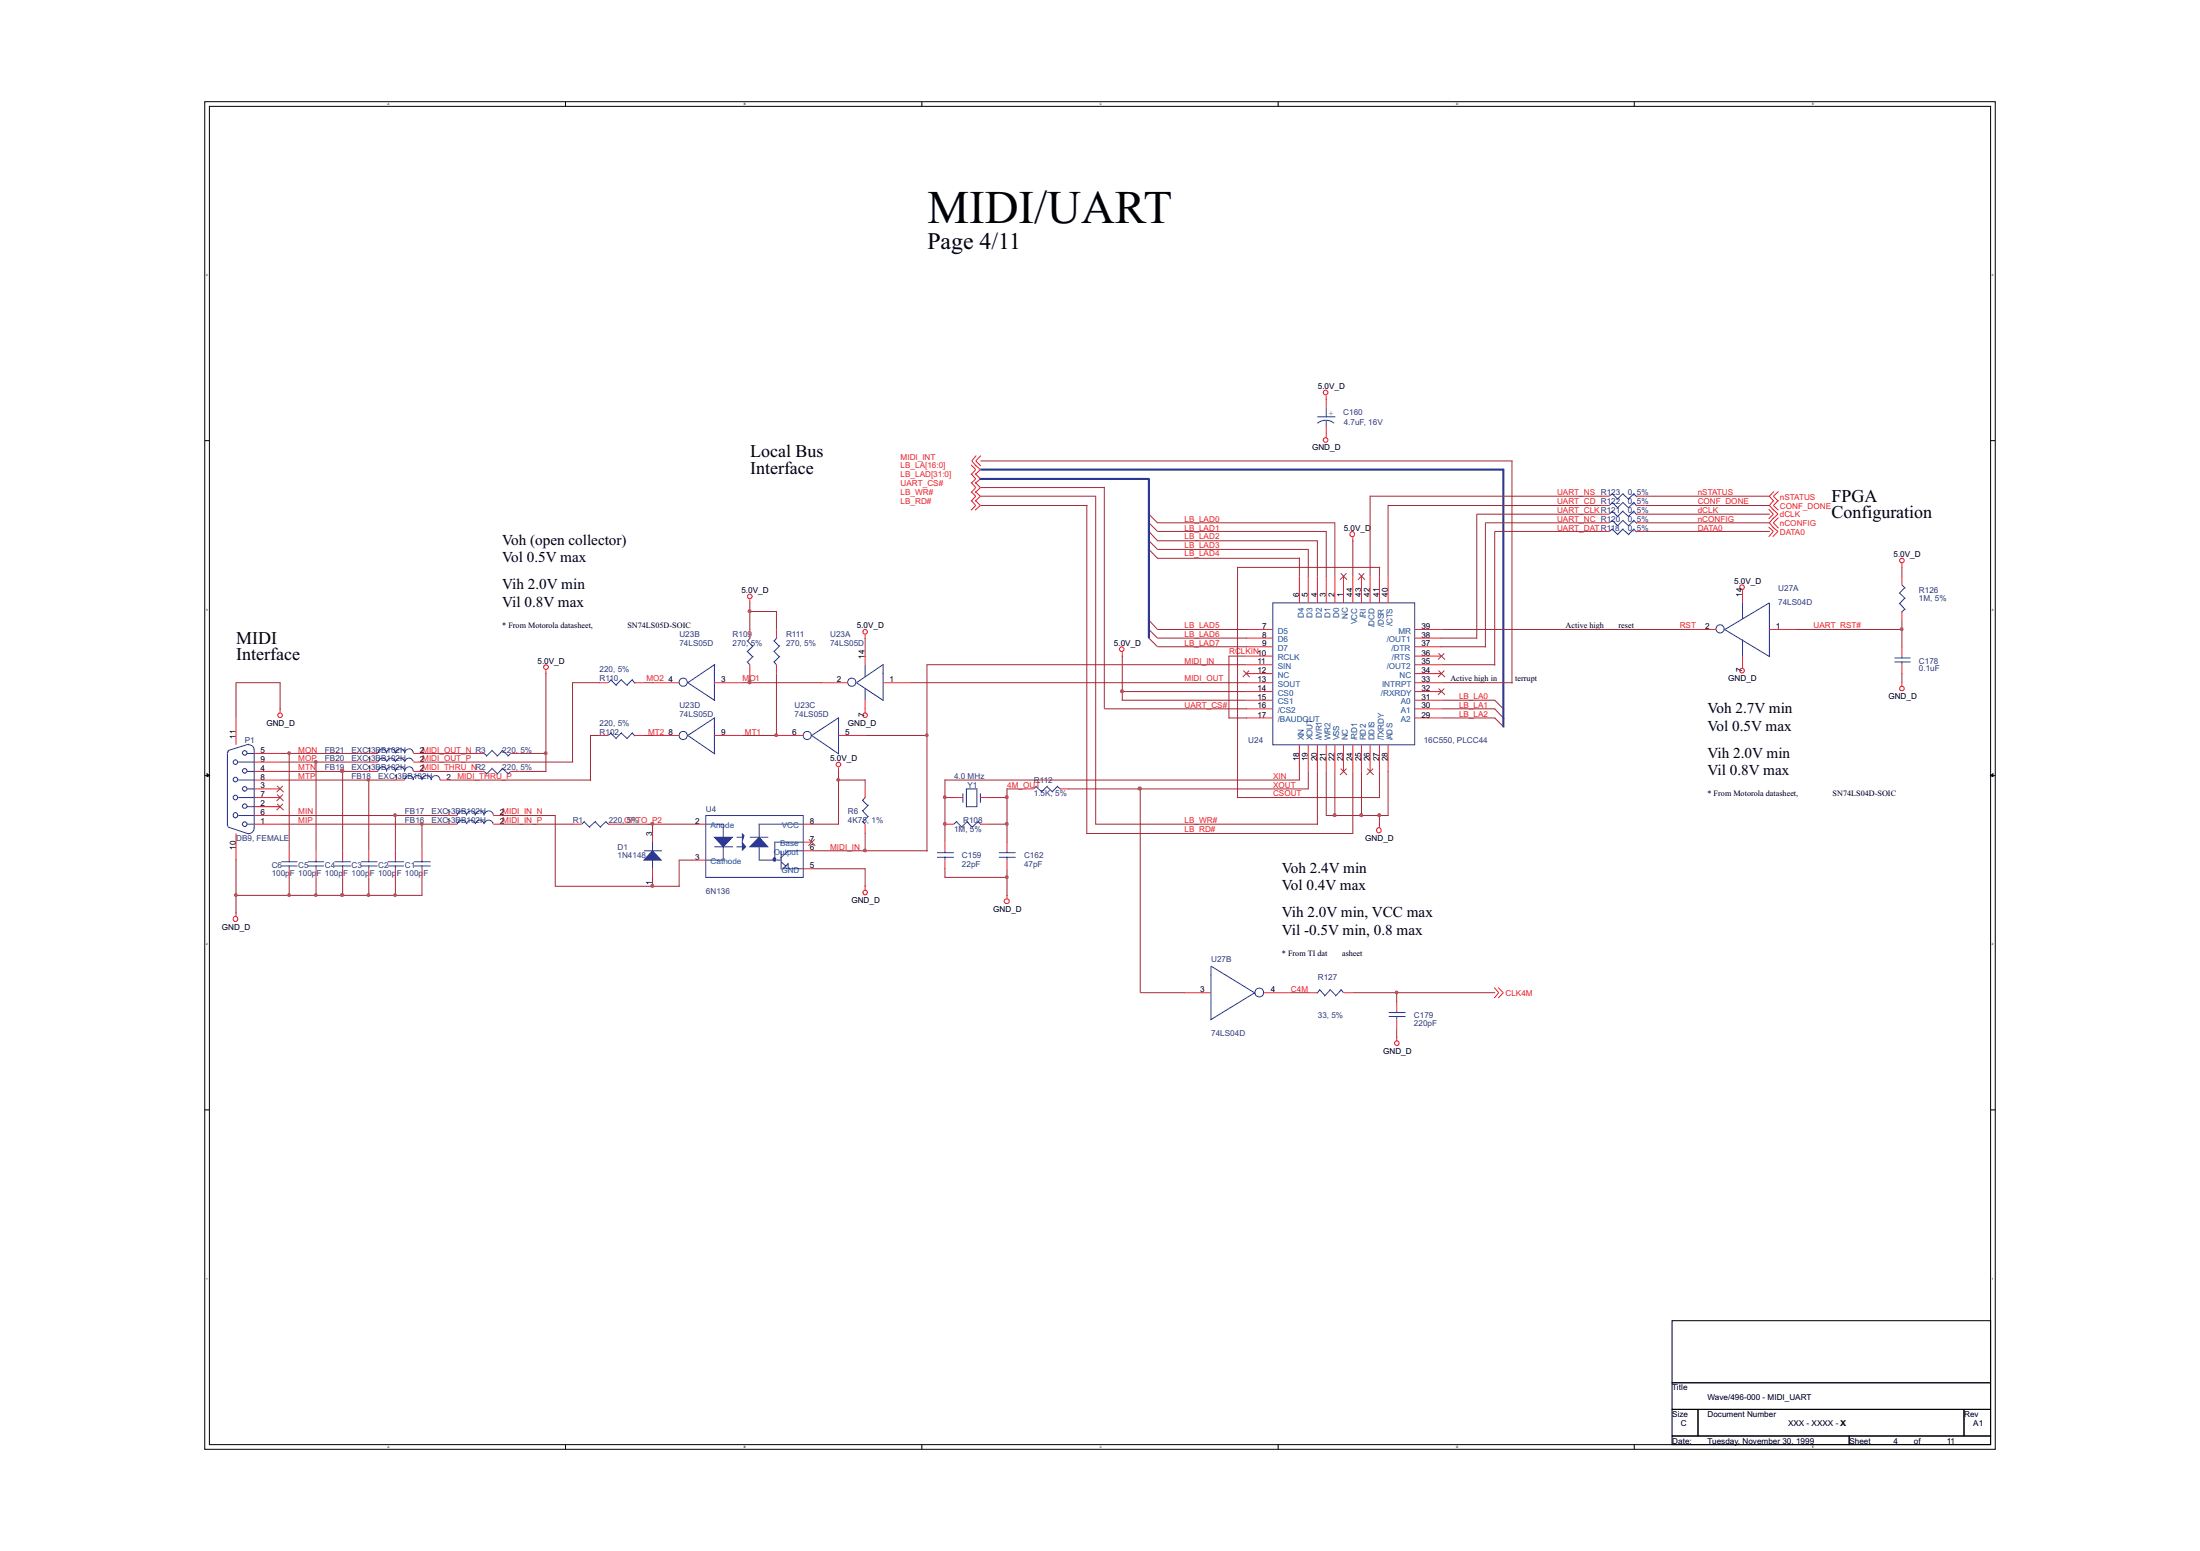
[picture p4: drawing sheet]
<svg xmlns="http://www.w3.org/2000/svg" width="210mm" height="148mm" viewBox="0 0 210 148" stroke-linecap="round" stroke-linejoin="round" font-family="sans-serif">
<g fill="none" stroke="#010202" stroke-width=".1">
<path d="M19.5 9.7h171v128.6h-171zM20 10.1h170v127.8h-170zM54 9.7v.4M88 9.7v.4M122 9.7v.4M156 9.7v.4M19.5 42h.5M190 42h.5M19.5 74h.5M190 74h.5M54 137.9v.4M88 137.9v.4"/>
<path d="M122 137.9v.4M156 137.9v.4M159.6 126h30.4v5.9h-30.4z"/>
</g>
<path d="M19.8 73.8l.2 .2-.2 .1z" fill="#010202"/>
<path d="M19.8 73.8l.2 .2-.2 .1z" fill="none" stroke="#010202" stroke-width=".1"/>
<path d="M190 74l.2-.2v.3z" fill="#010202"/>
<path d="M190 74l.2-.2v.3zM19.5 105.9h.5M190 105.9h.5M159.6 131.9h30.4v2.6h-30.4zM159.6 134.5h2.5v2.5h-2.5zM159.6 137h16.9v.9h-16.9zM162.1 134.5h25.4v2.5h-25.4zM176.5 137h13.5v.9h-13.5zM187.5 134.5h2.5v2.5h-2.5z" fill="none" stroke="#010202" stroke-width=".1"/>
<g fill="none" stroke="#ee2028" stroke-width=".1">
<path d="M126.6 37.7v.4M71.6 57.2v.4M92.7 45.2l.4 .5-.4 .4M92.7 46l.4 .5-.4 .5M92.7 46.9l.4 .4-.4 .5M92.7 47.7l.4 .5-.4 .5M92.7 44.4l.4 .4-.4 .5M93.1 45.2l.5 .5-.5 .4M93.1 46l.5 .5-.5 .5M93.1 46.9l.5 .4-.5 .5M93.1 47.7l.5 .5-.5 .5M93.1 44.4l.5 .4-.5 .5"/>
<path d="M93.2 43.5l-.4 .5 .4 .5M93.6 43.5l-.5 .5 .5 .5M126.6 41.4v.4M129.1 51.3v.4M166.3 56.3v.4M168.8 48.6l.5 .5-.5 .4M168.8 50.3l.5 .4-.5 .5M169.2 48.6l.5 .5-.5 .4M169.2 50.3l.5 .4-.5 .5M169.3 47.7l-.4 .5 .4 .5M169.3 46.9l-.4 .4 .4 .5M169.3 49.4l-.4 .5 .4 .5"/>
<path d="M169.8 47.7l-.5 .5 .5 .5M169.8 46.9l-.5 .4 .5 .5M169.8 49.4l-.5 .5 .5 .5M181.5 53.8v.4M22.5 68.5v2.6M22.5 79.5v2.6M24.3 78.6h2.4M24.3 77.8h2.4M24.3 77h2.4M24.3 76.1h2.4M24.3 75.3h2.4M24.3 74.4h2.4"/>
<path d="M24.3 73.6h2.4M24.3 72.7h2.4M24.3 71.9h2.4M26.7 67.6v.4M52.1 63.9v.4M80 73.2v.5M82.6 60.6v.4M82.6 67.6v.4M90.2 78.6h.8M91 76.1h.9M93.6 78.6h.8M93.6 76.1h.8"/>
<path d="M97.8 75.3h.9M101.2 75.3h.8M107.1 62.2v.5M131.7 78.6v.4M166.3 63.4v.4M181.5 65.1v.4M22.5 87v.4M82.6 84.5v.4M96.1 85.4v.4M133.3 98.9v.4M142.6 94.2l.5 .5-.5 .5M143 94.2l.5 .5-.5 .5"/>
<circle cx="126.5" cy="37.4" r=".22"/>
<circle cx="71.6" cy="56.9" r=".22"/>
<circle cx="126.5" cy="42" r=".22"/>
<circle cx="129.1" cy="51" r=".23"/>
<circle cx="166.3" cy="56" r=".22"/>
<circle cx="181.5" cy="53.5" r=".22"/>
<circle cx="26.7" cy="68.3" r=".22"/>
<circle cx="52.1" cy="63.7" r=".23"/>
<circle cx="80" cy="73" r=".22"/>
<circle cx="82.6" cy="68.3" r=".22"/>
<circle cx="82.6" cy="60.3" r=".22"/>
<circle cx="107.1" cy="61.9" r=".21"/>
<circle cx="131.6" cy="79.2" r=".24"/>
<circle cx="166.3" cy="64" r=".22"/>
<circle cx="181.6" cy="65.7" r=".21"/>
<circle cx="22.5" cy="87.7" r=".24"/>
<circle cx="82.6" cy="85.2" r=".22"/>
<circle cx="96.1" cy="86" r=".24"/>
<circle cx="133.3" cy="99.5" r=".21"/>
</g>
<g fill="none" stroke="#2c3695" stroke-width=".1">
<path d="M21.7 78.6v.3M21.7 78.9l2.1 .7M21.8 71.7l-.1 .1v6.9M22.8 77.8h1.5M22.8 76.1h1.5M22.8 74.4h1.5M22.8 72.7h1.5M23.6 78.6h.7M23.6 77h.7M23.6 75.3h.7M23.6 73.6h.7M23.6 71.9h.7"/>
<path d="M23.7 71.1l.4 .1 .2 .4M23.8 71l-2.1 .6M24.3 78.9a.55 .55 0 0 1-.7 .6M24.3 71.5v7.5M91.3 78.4l.6 .6M91.4 78.4l-.4 .2M91.9 75.7v.9M92.2 75.3h1M92.2 77h1.1M92.2 75.3v1.7M92.3 78.4l.5 .6M92.4 78.4l-.6 .5"/>
<path d="M93.2 75.2v1.8M93.4 78.4l.2 .3M93.4 78.4l-.6 .5M93.6 75.7v.9M98.9 75.1l.6 .5M99 75l-.3 .3M99.9 75.1l.6 .5M100 75l-.6 .5M100.9 75.1l.4 .2M101 75l-.6 .5"/>
<circle cx="22.5" cy="77.8" r=".23"/>
<circle cx="22.5" cy="72.7" r=".22"/>
<circle cx="22.5" cy="76.1" r=".22"/>
<circle cx="22.5" cy="74.4" r=".22"/>
<circle cx="23.4" cy="78.6" r=".21"/>
<circle cx="23.4" cy="73.6" r=".21"/>
<circle cx="23.4" cy="76.9" r=".21"/>
<circle cx="23.4" cy="71.8" r=".21"/>
<circle cx="23.4" cy="75.3" r=".21"/>
</g>
<path d="M26.4 76.7l.7 .6M26.4 75.8l.7 .6M26.4 75l.7 .6M27 76.7l-.6 .6M27 75.8l-.6 .6M27 75l-.6 .6" fill="none" stroke="#a24530" stroke-width=".1"/>
<path d="M68.2 79.9h1.7l-.9 .9z" fill-rule="evenodd" fill="#2c3695"/>
<path d="M68.2 79.9h1.7l-.9 .9z" fill="none" stroke="#2c3695" stroke-width=".1"/>
<path d="M70.9 79.6l.1 .1-.1 .5z" fill-rule="evenodd" fill="#2c3695"/>
<path d="M70.9 79.6l.1 .1-.1 .5z" fill="none" stroke="#2c3695" stroke-width=".1"/>
<path d="M70.9 80.4l.3 .4-.3 .3z" fill-rule="evenodd" fill="#2c3695"/>
<path d="M70.9 80.4l.3 .4-.3 .3z" fill="none" stroke="#2c3695" stroke-width=".1"/>
<path d="M72.5 79.9l.8 .9h-1.7z" fill="#2c3695"/>
<path d="M72.5 79.9l.8 .9h-1.7z" fill="none" stroke="#2c3695" stroke-width=".1"/>
<path d="M73.8 81.9h.2l.1 .1-.1 .2-.2-.1z" fill-rule="evenodd" fill="#2c3695"/>
<g fill="none" stroke="#2c3695" stroke-width=".1">
<path d="M153.9 47.1l.6 .6M153.9 47.1l-.3 .2M154.9 47.1l.6 .6M155 47.1l-.6 .5M156 47.1l.2 .3M156 47.1l-.6 .5M55.8 78.4l.5 .6M55.8 78.4l-.3 .2M56.8 78.4l.6 .6M56.9 78.4l-.6 .5M57.8 78.4l.3 .3M57.9 78.4l-.6 .5"/>
<path d="M67.4 77.8h9.3v5.9h-9.3zM67.4 78.6h1.7M69 78.6v1.4M70.3 79.9h.6M71.6 79.9h1.7M72.4 78.6h4.3M72.5 78.6v1.4M67.3 82.1h1.7M68.2 80.8h1.8M69 80.8v1.3M70.3 80.8h.6M72.5 82.1h1.3"/>
<path d="M72.5 80.8v1.3M73.8 81.9h.2l.1 .1-.1 .2-.2-.1zM73.9 80.4h2.8M74 80.4v1.5M74.1 82.1h.5M74.6 81.2v1.8M74.6 82.2l.5 .5M74.7 82.9h2M75.2 81.2h1.5M75.2 81.2l-.7 .7M75.2 82.3v.6M75.2 82.4l-.5 .6"/>
<path d="M132.6 97h1.6M132.6 96.6h1.6M133.3 96.4v.3M133.3 97v.3"/>
</g>
<path d="M152.8 47.3h.8M156.2 47.3h.8M54.6 78.6h.9M58.1 78.6h.8M66.5 78.6h.9M76.7 78.6h.8M66.5 82.1h.9M76.7 82.9h.8M76.7 81.2h.8M76.7 80.4h.8M133.3 95.6v.8M133.3 97.3v.8" fill="none" stroke="#ee2028" stroke-width=".1"/>
<path d="M77.2 80.1l.6 .6M77.8 80.1l-.6 .6" fill="none" stroke="#a24530" stroke-width=".1"/>
<path d="M62.3 81.2l.8 .9h-1.6z" fill="#2c3695"/>
<g fill="none" stroke="#2c3695" stroke-width=".1">
<path d="M125.7 39.8h1.8M126.6 38.9v.9M121.5 57.5h13.5v13.6h-13.5zM126.6 40.1l.5 .1 .3 .2M126.6 40.1l-.4 .1-.5 .2M126.6 40.1v.6M153.9 47.9l.6 .6M153.9 49.7l.6 .5M153.9 50.5l.6 .5M153.9 48.8l.6 .5M153.9 47.9l-.3 .3M153.9 49.6l-.3 .3"/>
<path d="M153.9 50.4l-.3 .3M153.9 48.7l-.3 .4M154.9 47.9l.6 .6M154.9 49.7l.6 .5M154.9 50.5l.6 .5M154.9 48.8l.6 .5M155 47.9l-.6 .6M155 49.6l-.6 .6M155 50.4l-.6 .6M155 48.7l-.6 .6M156 47.9l.2 .4M156 49.7l.2 .3"/>
<path d="M156 50.5l.2 .3M156 48.8l.2 .3M156 47.9l-.6 .6M156 49.6l-.6 .6M156 50.4l-.6 .6M156 48.7l-.6 .6M166.3 57.5v1.6M181.3 56.6l.6 .5M181.3 57.6l.6 .6M181.5 55.8l.4 .3M181.8 56.1l-.5 .5M181.8 57.1l-.5 .5"/>
<path d="M181.8 58.1l-.3 .3M36.1 73.6a.41 .41 0 0 1 .4-.4 .41 .41 0 0 1 .4 .4 .42 .42 0 0 1 .4-.4 .42 .42 0 0 1 .4 .4 .43 .43 0 0 1 .5-.4 .43 .43 0 0 1 .4 .4 .42 .42 0 0 1 .4-.4 .42 .42 0 0 1 .5 .4M36.9 71.9a.41 .41 0 0 0-.4-.4 .41 .41 0 0 0-.4 .4M36.9 72.7a.42 .42 0 0 0-.4-.4 .42 .42 0 0 0-.4 .4M37.7 71.9a.42 .42 0 0 0-.4-.5 .42 .42 0 0 0-.4 .5M37.7 72.7a.43 .43 0 0 0-.4-.4 .43 .43 0 0 0-.4 .4M38.6 71.9a.44 .44 0 0 0-.4-.4 .44 .44 0 0 0-.5 .4M38.6 72.7a.45 .45 0 0 0-.5-.4 .45 .45 0 0 0-.4 .4M38.6 74.4a.42 .42 0 0 1 .4-.4 .42 .42 0 0 1 .5 .4 .41 .41 0 0 1 .4-.4 .41 .41 0 0 1 .4 .4 .45 .45 0 0 1 .4-.4 .45 .45 0 0 1 .5 .4 .41 .41 0 0 1 .4-.4 .41 .41 0 0 1 .4 .4M39.5 71.9a.42 .42 0 0 0-.5-.4 .42 .42 0 0 0-.4 .4M39.5 72.7a.43 .43 0 0 0-.5-.4 .43 .43 0 0 0-.4 .4M44.5 77.8a.45 .45 0 0 0-.4-.4 .45 .45 0 0 0-.5 .4"/>
<path d="M44.5 78.6a.46 .46 0 0 0-.4-.3 .46 .46 0 0 0-.5 .3M45.4 77.8a.41 .41 0 0 0-.5-.4 .41 .41 0 0 0-.4 .4M45.4 78.6a.42 .42 0 0 0-.5-.3 .42 .42 0 0 0-.4 .3M46.1 71.9l.4 .2M46.1 73.6l.4 .2M46.2 77.8a.41 .41 0 0 0-.5-.4 .41 .41 0 0 0-.3 .4M46.2 78.6a.42 .42 0 0 0-.4-.3 .42 .42 0 0 0-.4 .3M46.9 71.6l.6 .5M46.9 73.3l.6 .5M47 71.6l-.6 .6M47 73.3l-.6 .6M47.1 77.8a.45 .45 0 0 0-.5-.4 .45 .45 0 0 0-.4 .4"/>
<path d="M47.1 78.6a.46 .46 0 0 0-.5-.3 .46 .46 0 0 0-.4 .3M47.9 71.6l.6 .5M47.9 73.3l.6 .5M48 71.6l-.6 .6M48 73.3l-.6 .6M48.7 71.9l-.2 .3M48.7 73.6l-.2 .3M58.3 64.9l.6 .5M58.3 70l.6 .5M58.4 64.8l-.3 .3M58.4 69.9l-.3 .3M59.3 64.9l.6 .5"/>
<path d="M59.3 70l.6 .5M59.3 64.8l-.5 .6M59.3 69.9l-.5 .6M60.4 64.9l.2 .3M60.4 70l.2 .2M60.4 64.8l-.5 .6M60.4 69.9l-.5 .6M68.2 63.4v3.4M68.2 68.5v3.4M68.3 63.4l-2.6 1.7 2.6 1.8M68.3 68.5l-2.6 1.7 2.6 1.8M71.3 63.1l.3 .3"/>
<path d="M71.3 62.1l.5 .6M71.3 61.1l.5 .6M71.6 60.8l-.2 .4M71.9 62.6l-.5 .6M71.9 61.6l-.5 .6M73.8 63.1l.3 .3M73.8 62.1l.6 .6M73.8 61.1l.6 .6M74.2 60.8l-.3 .4M74.5 62.6l-.6 .6M74.5 61.6l-.6 .6M80 68.5v3.4"/>
<path d="M80.1 68.5l-2.6 1.7 2.6 1.8M82.3 78.4l.3 .2M82.3 77.3l.5 .6M82.3 76.3l.5 .6M82.6 63.4v1.2M82.6 65.7v1.1M82.6 76l-.2 .4M82.9 77.9l-.5 .5M82.9 76.8l-.5 .6M84.3 63.4v3.4M84.3 63.4l-2.5 1.7 2.5 1.8M164.6 60.1l4.3-2.6v5.2"/>
<path d="M164.6 60.1l4.3 2.6M166.3 61v1.6M180.8 63.2h1.6M180.8 62.8h1.6M181.5 62.6v.2M181.5 63.1v.3M26.8 82.6h1.6M26.8 82.2h1.6M27.6 82.1v.2M27.6 82.6v.3M29.4 82.6h1.5M29.4 82.2h1.5"/>
<path d="M30.2 82.1v.2M30.2 82.6v.3M31.9 82.6h1.6M31.9 82.2h1.6M32.7 82.1v.2M32.7 82.6v.3M34.5 82.6h1.5M34.5 82.2h1.5M35.2 82.1v.2M35.2 82.6v.3M37 82.6h1.6M37 82.2h1.6"/>
<path d="M37.7 82.1v.2M37.7 82.6v.3M39.5 82.6h1.6M39.5 82.2h1.6M40.3 82.1v.2M40.3 82.6v.3M61.5 81.2h1.7M62.3 81.2l.8 .9h-1.6zM62.3 80.3v.9M62.3 82v.9M89.4 81.8h1.6M89.4 81.4h1.6"/>
<path d="M90.2 81.2v.2M90.2 81.7v.4M95.3 81.8h1.6M95.3 81.4h1.6M96.1 81.2v.2M96.1 81.7v.4M119.8 94.7l-4.3 2.6M119.8 94.8l-4.2-2.6v5.1M125.9 94.4l.6 .6M126 94.5l-.3 .3M126.9 94.4l.6 .6M127 94.5l-.6 .6"/>
<path d="M128 94.4l.2 .3M128 94.5l-.5 .6"/>
<circle cx="65.2" cy="65.1" r=".39"/>
<circle cx="65.2" cy="70.2" r=".39"/>
<circle cx="77" cy="70.2" r=".39"/>
<circle cx="81.3" cy="65.1" r=".39"/>
<circle cx="164.2" cy="60" r=".39"/>
<circle cx="120.2" cy="94.7" r=".41"/>
</g>
<g fill="none" stroke="#ee2028" stroke-width=".1">
<path d="M126.6 38.1v.8M124 55v2.5M124.9 55v2.5M125.7 55v2.5M126.6 40.6v.8M126.6 55v2.5M127.4 55v2.5M128.2 55v2.5M129.1 55v2.5M130 55v2.5M130.8 55v2.5M131.7 55v2.5"/>
<path d="M132.5 55v2.5M152.8 48.2h.8M152.8 49.9h.8M152.8 50.7h.8M152.8 49.1h.8M156.2 48.2h.8M156.2 49.9h.8M156.2 50.7h.8M156.2 49.1h.8M166.3 56.7v.8M181.5 55v.8M181.5 58.4v.8"/>
<path d="M35.2 71.9h.9M35.2 72.7h.9M35.2 73.6h.9M37.7 74.4h.9M39.5 71.9h.8M39.5 72.7h.8M39.5 73.6h.8M42 74.4h.8M42.8 77.8h.8M42.8 78.6h.8M45.4 71.9h.8M45.4 73.6h.8"/>
<path d="M47.1 77.8h.8M47.1 78.6h.8M48.7 71.9h.9M48.7 73.6h.9M57.2 65.1h.9M57.2 70.2h.9M60.6 65.1h.9M60.6 70.2h.9M62.3 79.5v.9M62.3 65.1h2.5M62.3 70.2h2.5M68.2 65.1h2.6"/>
<path d="M68.2 70.2h2.6M71.6 60.1v.8M71.6 63.4v.9M74.1 70.2h2.6M74.1 60.1v.8M74.1 63.4v.9M78.4 65.1h2.5M80 70.2h2.6M82.6 62.6v.8M82.6 66.8v.8M82.6 75.3v.8M82.6 78.6v.9"/>
<path d="M84.3 65.1h2.5M119 60.1h2.5M119 65.1h2.5M119 60.9h2.5M119 61.7h2.5M119 62.6h2.5M119 63.4h2.5M119 64.3h2.5M119 66h2.5M119 66.8h2.5M119 67.6h2.5M119 68.5h2.5"/>
<path d="M124 71.1v2.5M124.9 71.1v2.5M125.7 71.1v2.5M126.6 71.1v2.5M127.4 71.1v2.5M128.2 71.1v2.5M129.1 71.1v2.5M130 71.1v2.5M130.8 71.1v2.5M131.7 71.1v2.5M132.5 71.1v2.5M135 60.1h2.6"/>
<path d="M135 65.1h2.6M135 60.9h2.6M135 61.7h2.6M135 62.6h2.6M135 63.4h2.6M135 64.3h2.6M135 66h2.6M135 66.8h2.6M135 67.6h2.6M135 68.5h2.6M161.3 60.1h2.5M166.3 62.6v.8"/>
<path d="M168.9 60.1h2.5M181.5 61.7v.9M181.5 63.4v.9M27.6 81.2v.9M27.6 82.9v.8M30.2 81.2v.9M30.2 82.9v.8M32.7 81.2v.9M32.7 82.9v.8M35.2 81.2v.9M35.2 82.9v.8M37.7 81.2v.9"/>
<path d="M37.7 82.9v.8M40.3 81.2v.9M40.3 82.9v.8M62.3 82.9v.8M90.2 80.4v.8M90.2 82.1v.8M96.1 80.4v.8M96.1 82.1v.8M113.1 94.7h2.5M120.7 94.7h2.5M124.9 94.7h.8M128.2 94.7h.9"/>
</g>
<g fill="none" stroke="#a24530" stroke-width=".1">
<path d="M128 54.7l.6 .6M128.5 54.7l-.6 .6M129.7 54.7l.6 .6M130.2 54.7l-.6 .6M118.7 64l.6 .6M119.2 64l-.6 .6M128 73.3l.6 .6M128.5 73.3l-.6 .6M130.5 73.3l.6 .6M131.1 73.3l-.7 .6M137.3 65.7l.6 .6M137.3 64l.6 .6"/>
<path d="M137.3 62.3l.6 .6M137.9 65.7l-.6 .6M137.9 64l-.6 .6M137.9 62.3l-.6 .6"/>
</g>
<g fill="none" stroke="#a22934" stroke-width=".1">
<path d="M71.5 58.4h2.6M71.6 57.5v2.6M74.1 58.3v1.8M93.6 46.5h11.9M93.6 47.3h11M93.6 48.2h10.2M93.6 44h50.8M103.7 48.2v31.4M104.6 47.3v31.4M105.4 46.5v21.1h13.6M109.6 52.4l.9 .9M109.6 59.1l.9 1h8.5"/>
<path d="M109.6 51.6l.9 .8h14.4M109.6 50.7l.9 .9M109.6 49.8l.9 .9h16.1M109.6 49l.9 .9M110.4 53.3h13.6M110.4 51.6h15.3M110.4 49.9h17M118.1 54.1v22M118.1 54.1h13.6M124 53.2v1.8M124.9 52.4v2.6M125.7 51.6v3.4"/>
<path d="M126.6 50.7v4.3M127.4 49.8v5.2M129.1 51.6v3.4M130.8 47.3v7.7M130.8 47.3h22.1M131.7 54.1v.9M132.5 48.2v6.8M132.5 48.2h20.4M144.3 44v21.2M152.9 50.7h-10.2v12.8M152.9 49.9h-11.1v11.9M152.9 49.1h-11.9v11.9"/>
<path d="M157 50.7h11.9M157 49.9h11.9M157 47.3h11.9M157 48.2h11.9M157 49.1h11.9M181.5 54.1v.9M181.5 59.2v2.6M22.5 65.1h4.3M22.5 65.1v3.4M26.7 78.6h16.1M26.7 74.4h11.1M26.7 77.8h16.1"/>
<path d="M26.7 72.7h8.6M26.7 71.9h8.6M26.7 73.6h8.5M26.7 65.1v2.6M27.6 71.9v9.3M30.2 72.7v8.5M32.7 73.6v7.6M35.2 74.4v6.8M37.7 77.8v3.4M40.3 72.7h14.4M40.3 71.9h5.1M40.3 73.6h5.1"/>
<path d="M40.3 78.6v2.6M42.8 74.4h13.6M47.9 78.6h6.8M47.9 77.8h5.1M49.6 71.9h2.6M49.6 73.6h2.6M52.1 64.2v9.4M53 77.8v6.8M54.6 65.1h2.7M54.6 65.1v7.6M56.3 70.2h.9M56.4 70.2v4.3"/>
<path d="M58.9 78.6h7.7M61.5 65.1h.8M61.5 70.2h.8M62.3 78.6v.9M70.8 65.1h7.6M70.8 70.2h3.4M71.6 64.3v.9M74.1 64.3v5.9M77.4 78.6h2.6M80 74.4h2.6M80 73.6v5.1M82.6 60.9v1.8"/>
<path d="M82.6 74.4v.9M82.6 79.5v1.7M82.6 70.2h6M86.8 65.1h32.2M88.4 63.4h30.6M88.5 63.4v17.9M90.2 74.4v6M90.2 76.1h.9M90.2 74.4h33.9M94.4 76.1h1.7M94.4 78.6h1.8M96.1 75.2v5.2"/>
<path d="M96.1 75.3h1.8M102 75.3h22.9M103.7 79.5h25.4M104.6 78.6h21.2M107.1 66.8h11.9M107.1 66h11.9M107.1 62.6v4.2M108.8 75.2v19.5h4.3M109.6 60l.9 .9h8.5M109.6 60.8l.9 .9h8.5M117.2 62.6h1.8M117.3 62.6v6"/>
<path d="M117.3 68.5h1.7M118.1 76.1h13.6M124 73.6v.8M124.9 73.6v1.7M125.7 73.6v5.1M126.6 73.6v4.3M126.6 77.8h6M127.4 73.6v4.3M129.1 73.6v6M130 73.6v4.3M131.7 73.6v2.5M131.7 77.8v.9"/>
<path d="M132.5 73.6v4.2M137.5 61.7h4.3M137.5 60.9h3.5M137.6 60.1h23.7M137.6 68.5h5.1M137.6 65.1h6.8M137.6 63.4h5.1M137.6 67.6h5.1M137.6 66.8h5.1M142.7 66.8l.9 .9M142.7 67.6l.9 1M142.7 68.5l.9 .9"/>
<path d="M171.4 60.1h10.2M181.5 64.2v.9M22.5 85.4h17.8M22.5 82v5.2M27.6 83.7v1.7M30.2 83.7v1.8M32.7 83.7v1.8M35.2 83.7v1.8M37.7 83.7v1.7M40.3 83.7v1.7M53 84.6h11.9M62.3 83.7v.9"/>
<path d="M64.8 82.1h1.7M64.8 82.1v2.5M77.5 81.2h11.1M77.5 82.9h5.1M82.6 82.9v1.7M90.2 83.7h5.9M90.2 82.8v.9M96.1 82.9v2.6M123.2 94.7h1.7M129.1 94.7h13.6M133.3 94.7v.9M133.3 98.1v.9"/>
</g>
<path d="M93.5 45.7h16.2M93.6 44.8h50M109.7 45.6v15.3M143.5 44.7v24.7" fill="none" stroke="#2c3695" stroke-width=".2"/>
<path d="M96 78.5h.2v.2h-.2z" fill-rule="evenodd" fill="#b6218b"/>
<path d="M96 78.5h.2v.2h-.2z" fill="none" stroke="#b6218b" stroke-width=".1"/>
<path d="M90.1 76h.2v.2h-.2z" fill-rule="evenodd" fill="#b6218b"/>
<path d="M90.1 76h.2v.2h-.2z" fill="none" stroke="#b6218b" stroke-width=".1"/>
<path d="M96 76h.2v.2h-.2z" fill-rule="evenodd" fill="#b6218b"/>
<path d="M96 76h.2v.2h-.2z" fill="none" stroke="#b6218b" stroke-width=".1"/>
<path d="M90.1 78.5h.2v.2h-.2z" fill-rule="evenodd" fill="#b6218b"/>
<path d="M90.1 78.5h.2v.2h-.2z" fill="none" stroke="#b6218b" stroke-width=".1"/>
<path d="M133.3 94.6h.1l.1 .1-.2 .1-.1-.1z" fill-rule="evenodd" fill="#b6218b"/>
<path d="M133.3 94.6h.1l.1 .1-.2 .1-.1-.1z" fill="none" stroke="#b6218b" stroke-width=".1"/>
<path d="M181.4 59.9h.2v.2h-.2z" fill-rule="evenodd" fill="#b6218b"/>
<path d="M181.4 59.9h.2v.2h-.2z" fill="none" stroke="#b6218b" stroke-width=".1"/>
<path d="M131.5 77.7h.3v.2h-.3z" fill-rule="evenodd" fill="#b6218b"/>
<path d="M131.5 77.7h.3v.2h-.3z" fill="none" stroke="#b6218b" stroke-width=".1"/>
<path d="M108.7 75.1h.2l.1 .2-.2 .1-.1-.1z" fill-rule="evenodd" fill="#b6218b"/>
<path d="M108.7 75.1h.2l.1 .2-.2 .1-.1-.1z" fill="none" stroke="#b6218b" stroke-width=".1"/>
<path d="M96 83.6h.2v.2h-.2z" fill-rule="evenodd" fill="#b6218b"/>
<path d="M96 83.6h.2v.2h-.2z" fill="none" stroke="#b6218b" stroke-width=".1"/>
<path d="M127.3 77.7h.2v.2h-.2z" fill-rule="evenodd" fill="#b6218b"/>
<path d="M127.3 77.7h.2v.2h-.2z" fill="none" stroke="#b6218b" stroke-width=".1"/>
<path d="M129.8 77.7h.2v.2h-.2z" fill-rule="evenodd" fill="#b6218b"/>
<path d="M129.8 77.7h.2v.2h-.2z" fill="none" stroke="#b6218b" stroke-width=".1"/>
<path d="M40.1 78.5h.3v.2h-.3z" fill-rule="evenodd" fill="#b6218b"/>
<path d="M40.1 78.5h.3v.2h-.3z" fill="none" stroke="#b6218b" stroke-width=".1"/>
<path d="M74 70.1h.2v.1h-.2z" fill-rule="evenodd" fill="#b6218b"/>
<path d="M74 70.1h.2v.1h-.2z" fill="none" stroke="#b6218b" stroke-width=".1"/>
<path d="M27.5 71.8h.2v.2h-.2z" fill-rule="evenodd" fill="#b6218b"/>
<path d="M27.5 71.8h.2v.2h-.2z" fill="none" stroke="#b6218b" stroke-width=".1"/>
<path d="M30 72.6h.2v.2h-.2z" fill-rule="evenodd" fill="#b6218b"/>
<path d="M30 72.6h.2v.2h-.2z" fill="none" stroke="#b6218b" stroke-width=".1"/>
<path d="M32.6 73.4l.2 .1a.18 .18 0 0 1-.1 .2 .18 .18 0 0 1-.2-.1z" fill-rule="evenodd" fill="#b6218b"/>
<circle cx="32.6" cy="73.5" r=".17" fill="none" stroke="#b6218b" stroke-width=".1"/>
<path d="M35.1 74.3h.2v.2h-.2z" fill-rule="evenodd" fill="#b6218b"/>
<path d="M35.1 74.3h.2v.2h-.2z" fill="none" stroke="#b6218b" stroke-width=".1"/>
<path d="M71.4 65h.3v.2h-.3z" fill-rule="evenodd" fill="#b6218b"/>
<path d="M71.4 65h.3v.2h-.3z" fill="none" stroke="#b6218b" stroke-width=".1"/>
<path d="M107 65.9h.2v.2h-.2z" fill-rule="evenodd" fill="#b6218b"/>
<path d="M107 65.9h.2v.2h-.2z" fill="none" stroke="#b6218b" stroke-width=".1"/>
<path d="M82.4 81.1h.3v.2h-.3z" fill-rule="evenodd" fill="#b6218b"/>
<path d="M82.4 81.1h.3v.2h-.3z" fill="none" stroke="#b6218b" stroke-width=".1"/>
<path d="M79.9 74.3h.1l.2 .1-.2 .1h-.1z" fill-rule="evenodd" fill="#b6218b"/>
<path d="M79.9 74.3h.1l.2 .1-.2 .1h-.1z" fill="none" stroke="#b6218b" stroke-width=".1"/>
<path d="M32.5 85.3h.2l.1 .1-.2 .1h-.1z" fill-rule="evenodd" fill="#b6218b"/>
<path d="M32.5 85.3h.2l.1 .1-.2 .1h-.1z" fill="none" stroke="#b6218b" stroke-width=".1"/>
<path d="M37.6 85.3h.1l.2 .1-.2 .1h-.1z" fill-rule="evenodd" fill="#b6218b"/>
<path d="M37.6 85.3h.1l.2 .1-.2 .1h-.1z" fill="none" stroke="#b6218b" stroke-width=".1"/>
<path d="M27.5 85.3h.1h.1v.2h-.2z" fill-rule="evenodd" fill="#b6218b"/>
<path d="M27.5 85.3h.1h.1v.2h-.2z" fill="none" stroke="#b6218b" stroke-width=".1"/>
<path d="M71.4 58.2h.3v.2h-.3z" fill-rule="evenodd" fill="#b6218b"/>
<path d="M71.4 58.2h.3v.2h-.3z" fill="none" stroke="#b6218b" stroke-width=".1"/>
<path d="M88.4 70.1h.2v.1h-.2z" fill-rule="evenodd" fill="#b6218b"/>
<path d="M88.4 70.1h.2v.1h-.2z" fill="none" stroke="#b6218b" stroke-width=".1"/>
<path d="M37.6 77.7h.2v.2h-.2z" fill-rule="evenodd" fill="#b6218b"/>
<path d="M37.6 77.7h.2v.2h-.2z" fill="none" stroke="#b6218b" stroke-width=".1"/>
<path d="M30 85.3h.2l.1 .1-.1 .1h-.2z" fill-rule="evenodd" fill="#b6218b"/>
<path d="M30 85.3h.2l.1 .1-.1 .1h-.2z" fill="none" stroke="#b6218b" stroke-width=".1"/>
<path d="M35.1 85.3h.1l.1 .2h-.2z" fill-rule="evenodd" fill="#b6218b"/>
<path d="M35.1 85.3h.1l.1 .2h-.2z" fill="none" stroke="#b6218b" stroke-width=".1"/>
<path d="M22.4 85.4l.1-.1h.1v.2h-.2z" fill-rule="evenodd" fill="#b6218b"/>
<path d="M22.4 85.4l.1-.1h.1v.2h-.2z" fill="none" stroke="#b6218b" stroke-width=".1"/>
<path d="M62.2 78.5h.2v.2h-.2z" fill-rule="evenodd" fill="#b6218b"/>
<path d="M62.2 78.5h.2v.2h-.2z" fill="none" stroke="#b6218b" stroke-width=".1"/>
<path d="M62.2 84.4h.2v.2h-.2z" fill-rule="evenodd" fill="#b6218b"/>
<path d="M62.2 84.4h.2v.2h-.2z" fill="none" stroke="#b6218b" stroke-width=".1"/>
<path d="M52 71.8h.2v.2h-.2z" fill-rule="evenodd" fill="#b6218b"/>
<path d="M52 71.8h.2v.2h-.2z" fill="none" stroke="#b6218b" stroke-width=".1"/>
<text font-size="4.5" fill="#010202" x="88.5" y="21.3">MIDI/UART</text>
<text font-size="2.3" fill="#010202" x="88.5" y="23.8">Page 4/11</text>
<g font-size="1.7" fill="#010202">
<text x="71.6" y="43.7">Local Bus</text>
<text x="71.6" y="45.3">Interface</text>
<text x="174.8" y="47.9">FPGA</text>
<text x="174.8" y="49.5">Configuration</text>
<text x="22.6" y="61.5">MIDI</text>
<text x="22.6" y="63">Interface</text>
</g>
<g font-size="1.4" fill="#010202">
<text x="47.9" y="52">Voh (open collector)</text>
<text x="47.9" y="53.7">Vol 0.5V max</text>
<text x="47.9" y="57.9">Vil 0.8V max</text>
<text x="47.9" y="56.2">Vih 2.0V min</text>
<text x="163" y="68">Voh 2.7V min</text>
<text x="163" y="69.8">Vol 0.5V max</text>
<text x="163" y="74">Vil 0.8V max</text>
<text x="163" y="72.3">Vih 2.0V min</text>
<text x="122.4" y="83.3">Voh 2.4V min</text>
<text x="122.4" y="84.9">Vol 0.4V max</text>
<text x="122.4" y="89.2">Vil -0.5V min, 0.8 max</text>
<text x="122.4" y="87.5">Vih 2.0V min, VCC max</text>
</g>
<g font-size=".8" fill="#010202">
<text x="125.8" y="37.1">5.0V_D</text>
<text x="125.2" y="43">GND_D</text>
<text x="128.3" y="50.6">5.0V_D</text>
<text x="180.7" y="53.2">5.0V_D</text>
<text x="47.9" y="59.9">* From Motorola datasheet,</text>
<text x="59.9" y="59.9">SN74LS05D-SOIC</text>
<text x="70.8" y="56.5">5.0V_D</text>
<text x="81.8" y="59.9">5.0V_D</text>
<text x="124" y="56.9" transform="rotate(-90 124 56.9)">6</text>
<text x="124.8" y="56.9" transform="rotate(-90 124.8 56.9)">5</text>
<text x="125.7" y="56.9" transform="rotate(-90 125.7 56.9)">4</text>
<text x="126.6" y="56.9" transform="rotate(-90 126.6 56.9)">3</text>
<text x="127.4" y="56.9" transform="rotate(-90 127.4 56.9)">2</text>
<text x="128.2" y="56.9" transform="rotate(-90 128.2 56.9)">1</text>
<text x="129.1" y="56.9" transform="rotate(-90 129.1 56.9)">44</text>
<text x="129.9" y="56.9" transform="rotate(-90 129.9 56.9)">43</text>
<text x="130.8" y="56.9" transform="rotate(-90 130.8 56.9)">42</text>
<text x="131.7" y="56.9" transform="rotate(-90 131.7 56.9)">41</text>
<text x="132.5" y="56.9" transform="rotate(-90 132.5 56.9)">40</text>
<text x="149.4" y="59.9">Active high</text>
<text x="154.5" y="59.9">reset</text>
<text x="165.5" y="55.7">5.0V_D</text>
<text x="166.3" y="56.9" transform="rotate(-90 166.3 56.9)">14</text>
<text x="51.3" y="63.3">5.0V_D</text>
<text x="63.8" y="65.1">4</text>
<text x="68.8" y="65.1">3</text>
<text x="79.9" y="65.1">2</text>
<text x="82.5" y="62.9" transform="rotate(-90 82.5 62.9)">14</text>
<text x="84.9" y="65.1">1</text>
<text x="106.3" y="61.6">5.0V_D</text>
<text x="120" y="63.4">11</text>
<text x="120" y="64.2">12</text>
<text x="120" y="65.1">13</text>
<text x="120" y="65.9">14</text>
<text x="120.5" y="60">7</text>
<text x="120.5" y="60.8">8</text>
<text x="120.5" y="61.7">9</text>
<text x="135.7" y="65.9">32</text>
<text x="135.7" y="65.1">33</text>
<text x="135.7" y="64.2">34</text>
<text x="135.7" y="63.4">35</text>
<text x="135.7" y="62.6">36</text>
<text x="135.7" y="61.7">37</text>
<text x="135.7" y="60.8">38</text>
<text x="135.7" y="60">39</text>
<text x="138.4" y="65">Active high in</text>
<text x="144.6" y="65">terrupt</text>
<text x="162.8" y="60">2</text>
<text x="165" y="65">GND_D</text>
<text x="166.3" y="64.2" transform="rotate(-90 166.3 64.2)">7</text>
<text x="169.5" y="60">1</text>
<text x="22.5" y="70.5" transform="rotate(-90 22.5 70.5)">11</text>
<text x="24.9" y="71.9">5</text>
<text x="25.4" y="69.3">GND_D</text>
<text x="35" y="71.9">1</text>
<text x="40.1" y="71.9">2MIDI_OUT_N R3</text>
<text x="63.8" y="70.1">8</text>
<text x="68.8" y="70.1">9</text>
<text x="75.6" y="70.1">6</text>
<text x="80.7" y="70.1">5</text>
<text x="80.9" y="69.3">GND_D</text>
<text x="82.5" y="68.4" transform="rotate(-90 82.5 68.4)">7</text>
<text x="120" y="66.8">15</text>
<text x="120" y="67.6">16</text>
<text x="120" y="68.5">17</text>
<text x="135.7" y="68.5">29</text>
<text x="135.7" y="67.6">30</text>
<text x="135.7" y="66.8">31</text>
<text x="180.3" y="66.7">GND_D</text>
<text x="24.9" y="77.8">6</text>
<text x="24.9" y="77">2</text>
<text x="24.9" y="76.1">7</text>
<text x="24.9" y="75.2">3</text>
<text x="24.9" y="74.4">8</text>
<text x="24.9" y="73.6">4</text>
<text x="24.9" y="72.7">9</text>
<text x="35" y="72.7">1</text>
<text x="35" y="73.6">1</text>
<text x="37.6" y="74.4">1</text>
<text x="40.1" y="72.7">2MIDI_OUT_P</text>
<text x="40.1" y="73.6">2MIDI_THRU_NR2</text>
<text x="42.6" y="74.4">2</text>
<text x="42.6" y="77.8">1</text>
<text x="47.7" y="77.8">2MIDI_IN_N</text>
<text x="79.2" y="72.6">5.0V_D</text>
<text x="124" y="72.6" transform="rotate(-90 124 72.6)">18</text>
<text x="124.8" y="72.6" transform="rotate(-90 124.8 72.6)">19</text>
<text x="125.7" y="72.6" transform="rotate(-90 125.7 72.6)">20</text>
<text x="126.6" y="72.6" transform="rotate(-90 126.6 72.6)">21</text>
<text x="127.4" y="72.6" transform="rotate(-90 127.4 72.6)">22</text>
<text x="128.2" y="72.6" transform="rotate(-90 128.2 72.6)">23</text>
<text x="129.1" y="72.6" transform="rotate(-90 129.1 72.6)">24</text>
<text x="129.9" y="72.6" transform="rotate(-90 129.9 72.6)">25</text>
<text x="130.8" y="72.6" transform="rotate(-90 130.8 72.6)">26</text>
<text x="131.7" y="72.6" transform="rotate(-90 131.7 72.6)">27</text>
<text x="132.5" y="72.6" transform="rotate(-90 132.5 72.6)">28</text>
<text x="163" y="76">* From Motorola datasheet,</text>
<text x="174.9" y="76">SN74LS04D-SOIC</text>
<text x="22.5" y="81.1" transform="rotate(-90 22.5 81.1)">10</text>
<text x="24.9" y="78.6">1</text>
<text x="42.6" y="78.6">1</text>
<text x="47.7" y="78.6">2MIDI_IN_P</text>
<text x="62.2" y="79.8" transform="rotate(-90 62.2 79.8)">3</text>
<text x="66.3" y="78.6">2</text>
<text x="66.3" y="82">3</text>
<text x="77.3" y="82.9">5</text>
<text x="77.3" y="81.1">6</text>
<text x="77.3" y="80.3">7</text>
<text x="77.3" y="78.6">8</text>
<text x="130.3" y="80.3">GND_D</text>
<text x="21.2" y="88.7">GND_D</text>
<text x="62.2" y="84.5" transform="rotate(-90 62.2 84.5)">1</text>
<text x="81.3" y="86.2">GND_D</text>
<text x="94.8" y="87">GND_D</text>
<text x="114.6" y="94.7">3</text>
<text x="121.3" y="94.7">4</text>
<text x="122.4" y="91.3">* From TI dat</text>
<text x="128.1" y="91.3">asheet</text>
<text x="132" y="100.5">GND_D</text>
<text x="159.6" y="132.7">Title</text>
<text x="159.6" y="135.2">Size</text>
<text x="159.6" y="137.8">Date:</text>
<text x="160.5" y="136">C</text>
<text x="163" y="133.6">Wave/496-000 - MIDI_UART</text>
<text x="163" y="137.8">Tuesday, November 30, 1999</text>
<text x="163" y="135.2">Document Number</text>
<text x="170.7" y="136">XXX - XXXX - X</text>
<text x="176.5" y="137.8">Sheet</text>
<text x="180.7" y="137.8">4</text>
<text x="182.7" y="137.8">of</text>
<text x="185.8" y="137.8">11</text>
<text x="187.5" y="135.2">Rev</text>
<text x="188.4" y="136">A1</text>
</g>
<text font-size=".8" fill="#2c3695" x="126.8" y="39.7">+</text>
<g font-size=".8" fill="#2e3090">
<text x="128.2" y="39.6">C160</text>
<text x="128.3" y="40.5">4.7uF, 16V</text>
<text x="152.8" y="47.3">R123</text>
<text x="155.4" y="47.3">0, 5%</text>
<text x="155.4" y="48.1">0, 5%</text>
<text x="155.4" y="49.8">0, 5%</text>
<text x="155.4" y="50.6">0, 5%</text>
<text x="155.4" y="49">0, 5%</text>
<text x="169.7" y="56.4">U27A</text>
<text x="169.7" y="57.8">74LS04D</text>
<text x="183.2" y="56.5">R126</text>
<text x="183.2" y="57.3">1M, 5%</text>
<text x="57.2" y="65">R110</text>
<text x="57.2" y="64.2">220, 5%</text>
<text x="64.8" y="61.6">74LS05D</text>
<text x="64.8" y="60.8">U23B</text>
<text x="69.9" y="60.8">R109</text>
<text x="69.9" y="61.6">270, 5%</text>
<text x="75" y="60.8">R111</text>
<text x="75" y="61.6">270, 5%</text>
<text x="79.2" y="61.6">74LS05D</text>
<text x="79.2" y="60.8">U23A</text>
<text x="183.2" y="63.3">C178</text>
<text x="183.2" y="64.1">0.1uF</text>
<text x="23.4" y="70.9">P1</text>
<text x="31" y="71.8">FB21</text>
<text x="33.6" y="71.8">EXC-3BB102H</text>
<text x="47.9" y="71.8">220, 5%</text>
<text x="57.2" y="70.1">R102</text>
<text x="57.2" y="69.3">220, 5%</text>
<text x="64.8" y="68.4">74LS05D</text>
<text x="64.8" y="67.6">U23D</text>
<text x="75.9" y="68.4">74LS05D</text>
<text x="75.9" y="67.6">U23C</text>
<text x="119.2" y="70.9">U24</text>
<text x="135.9" y="70.9">16C550, PLCC44</text>
<text x="31" y="72.6">FB20</text>
<text x="31" y="73.5">FB19</text>
<text x="33.6" y="72.6">EXC-3BB102H</text>
<text x="33.6" y="73.5">EXC-3BB102H</text>
<text x="33.6" y="74.3">FB18</text>
<text x="36.1" y="74.3">EXC-3BB102H</text>
<text x="38.7" y="77.7">FB17</text>
<text x="41.2" y="77.7">EXC-3BB102H</text>
<text x="47.9" y="73.5">220, 5%</text>
<text x="67.4" y="77.4">U4</text>
<text x="80.9" y="77.7">R6</text>
<text x="91.1" y="74.3">4.0 MHz</text>
<text x="92.3" y="75.2">Y1</text>
<text x="98.7" y="74.7">R112</text>
<text x="98.7" y="76">1.5K, 5%</text>
<text x="22.6" y="80.3">DB9, FEMALE</text>
<text x="25.9" y="82.8">C6</text>
<text x="25.9" y="83.6">100pF 100pF 100pF 100pF 100pF 100pF</text>
<text x="28.5" y="82.8">C5</text>
<text x="31" y="82.8">C4</text>
<text x="33.6" y="82.8">C3</text>
<text x="36.1" y="82.8">C2</text>
<text x="38.7" y="82.8">C1</text>
<text x="38.7" y="78.6">FB16</text>
<text x="41.2" y="78.6">EXC-3BB102H</text>
<text x="54.7" y="78.6">R1</text>
<text x="58.1" y="78.6">220, 5%</text>
<text x="58.9" y="81.1">D1</text>
<text x="58.9" y="81.9">1N4148</text>
<text x="80.9" y="78.6">4K75, 1%</text>
<text x="91.1" y="79.4">1M, 5%</text>
<text x="91.8" y="81.9">C159</text>
<text x="91.8" y="82.7">22pF</text>
<text x="91.9" y="78.6">R108</text>
<text x="97.7" y="81.9">C162</text>
<text x="97.7" y="82.7">47pF</text>
<text x="67.4" y="85.3">6N136</text>
<text x="115.6" y="91.8">U27B</text>
<text x="125.8" y="93.5">R127</text>
<text x="115.6" y="98.8">74LS04D</text>
<text x="125.8" y="97.2">33, 5%</text>
<text x="135" y="97.2">C179</text>
<text x="135" y="97.9">220pF</text>
</g>
<g font-size=".8" fill="#ee2028">
<text x="86" y="45.5">LB_LAD[31:0]</text>
<text x="86" y="46.4">UART_CS#</text>
<text x="86" y="47.3">LB_WR#</text>
<text x="86" y="44.7">LB_LA[16:0]</text>
<text x="86" y="43.9">MIDI_INT</text>
<text x="148.6" y="47.3">UART_NS</text>
<text x="162.1" y="47.3">nSTATUS</text>
<text x="169.9" y="47.7">nSTATUS</text>
<text x="86" y="48.1">LB_RD#</text>
<text x="113.1" y="53.1">LB_LAD4</text>
<text x="113.1" y="52.3">LB_LAD3</text>
<text x="113.1" y="51.4">LB_LAD2</text>
<text x="113.1" y="50.6">LB_LAD1</text>
<text x="113.1" y="49.8">LB_LAD0</text>
<text x="148.6" y="48.1">UART_CD R122</text>
<text x="148.6" y="49">UART_CLKR121</text>
<text x="148.6" y="49.8">UART_NC R120</text>
<text x="148.6" y="50.6">UART_DAT R118</text>
<text x="162.1" y="48.1">CONF_DONE</text>
<text x="162.1" y="49">dCLK</text>
<text x="162.1" y="50.6">DATA0</text>
<text x="162.1" y="49.8">nCONFIG</text>
<text x="169.9" y="48.5">CONF_DONE</text>
<text x="169.9" y="50.2">nCONFIG</text>
<text x="169.9" y="49.4">dCLK</text>
<text x="169.9" y="51.1">DATA0</text>
<text x="113.1" y="59.9">LB_LAD5</text>
<text x="160.3" y="59.9">RST</text>
<text x="173.1" y="59.9">UART_RST#</text>
<text x="61.7" y="65">MO2</text>
<text x="70.9" y="65">MO1</text>
<text x="113.1" y="61.6">LB_LAD7</text>
<text x="113.1" y="60.8">LB_LAD6</text>
<text x="113.1" y="65">MIDI_OUT</text>
<text x="113.1" y="63.3">MIDI_IN</text>
<text x="117.3" y="62.5">RCLKIN10</text>
<text x="28.5" y="71.8">MON</text>
<text x="61.9" y="70.1">MT2</text>
<text x="71.1" y="70.1">MT1</text>
<text x="113.1" y="67.6">UART_CS#</text>
<text x="139.3" y="67.6">LB_LA1</text>
<text x="139.3" y="66.7">LB_LA0</text>
<text x="139.3" y="68.4">LB_LA2</text>
<text x="28.5" y="72.6">MOP</text>
<text x="28.5" y="73.5">MTN</text>
<text x="28.5" y="74.3">MTP</text>
<text x="28.5" y="77.7">MIN</text>
<text x="43.7" y="74.3">MIDI_THRU_P</text>
<text x="96.1" y="75.2">4M_OUT</text>
<text x="121.5" y="74.3">XIN</text>
<text x="121.5" y="76">CSOUT</text>
<text x="121.5" y="75.2">XOUT</text>
<text x="28.5" y="78.6">MIP</text>
<text x="59.6" y="78.6">OPTO_P2</text>
<text x="79.2" y="81.1">MIDI_IN</text>
<text x="113.1" y="79.4">LB_RD#</text>
<text x="113.1" y="78.6">LB_WR#</text>
<text x="123.2" y="94.6">C4M</text>
<text x="143.7" y="95">CLK4M</text>
</g>
<g font-size=".8" fill="#14589f">
<text x="124.5" y="59" transform="rotate(-90 124.5 59)">D4</text>
<text x="125.3" y="59" transform="rotate(-90 125.3 59)">D3</text>
<text x="126.2" y="59" transform="rotate(-90 126.2 59)">D2</text>
<text x="127" y="59" transform="rotate(-90 127 59)">D1</text>
<text x="127.8" y="59" transform="rotate(-90 127.8 59)">D0</text>
<text x="128.7" y="59.1" transform="rotate(-90 128.7 59.1)">NC</text>
<text x="129.5" y="59.6" transform="rotate(-90 129.5 59.6)">VCC</text>
<text x="130.4" y="59" transform="rotate(-90 130.4 59)">/RI</text>
<text x="131.2" y="59.9" transform="rotate(-90 131.2 59.9)">/DCD</text>
<text x="132.1" y="59.8" transform="rotate(-90 132.1 59.8)">/DSR</text>
<text x="132.9" y="59.7" transform="rotate(-90 132.9 59.7)">/CTS</text>
<text x="122" y="60.5">D5</text>
<text x="122" y="61.3">D6</text>
<text x="122" y="62.1">D7</text>
<text x="122" y="63">RCLK</text>
<text x="122" y="63.8">SIN</text>
<text x="122" y="64.7">NC</text>
<text x="122" y="65.5">SOUT</text>
<text x="131.9" y="65.5">INTRPT</text>
<text x="132.4" y="63.8">/OUT2</text>
<text x="132.4" y="61.3">/OUT1</text>
<text x="132.8" y="62.1">/DTR</text>
<text x="132.9" y="63">/RTS</text>
<text x="133.5" y="60.5">MR</text>
<text x="133.6" y="64.7">NC</text>
<text x="122" y="66.4">CS0</text>
<text x="122" y="67.2">CS1</text>
<text x="122" y="68">/CS2</text>
<text x="122" y="68.9">/BAUDOUT</text>
<text x="124.5" y="70.6" transform="rotate(-90 124.5 70.6)">XIN</text>
<text x="125.3" y="70.6" transform="rotate(-90 125.3 70.6)">XOUT</text>
<text x="126.2" y="70.6" transform="rotate(-90 126.2 70.6)">/WR1</text>
<text x="127" y="70.6" transform="rotate(-90 127 70.6)">WR2</text>
<text x="127.8" y="70.6" transform="rotate(-90 127.8 70.6)">VSS</text>
<text x="128.7" y="70.6" transform="rotate(-90 128.7 70.6)">NC</text>
<text x="129.5" y="70.6" transform="rotate(-90 129.5 70.6)">/RD1</text>
<text x="130.4" y="70.6" transform="rotate(-90 130.4 70.6)">RD2</text>
<text x="131.2" y="70.6" transform="rotate(-90 131.2 70.6)">DDIS</text>
<text x="131.8" y="66.4">/RXRDY</text>
<text x="132.1" y="70.6" transform="rotate(-90 132.1 70.6)">/TXRDY</text>
<text x="132.9" y="70.6" transform="rotate(-90 132.9 70.6)">/ADS</text>
<text x="133.7" y="68.9">A2</text>
<text x="133.7" y="68">A1</text>
<text x="133.7" y="67.2">A0</text>
<text x="67.8" y="79">Anode</text>
<text x="67.8" y="82.5">Cathode</text>
<text x="73.9" y="81.6">Output</text>
<text x="74.5" y="80.8">Base</text>
<text x="74.6" y="83.3">GND</text>
<text x="74.6" y="79">VCC</text>
</g>
<g font-size=".3" fill="#010202">
<text x="37" y="10">A</text>
<text x="71" y="10">B</text>
<text x="105" y="10">C</text>
<text x="139" y="10">D</text>
<text x="173" y="10">E</text>
<text x="19.7" y="26.3">4</text>
<text x="190.1" y="26.3">4</text>
<text x="19.7" y="58.3">3</text>
<text x="190.1" y="58.3">3</text>
<text x="19.7" y="90.2">2</text>
<text x="190.1" y="90.2">2</text>
<text x="19.7" y="122.1">1</text>
<text x="190.1" y="122.1">1</text>
<text x="37" y="138.2">A</text>
<text x="71" y="138.2">B</text>
<text x="105" y="138.2">C</text>
<text x="139" y="138.2">D</text>
<text x="173" y="138.2">E</text>
</g>
</svg>
